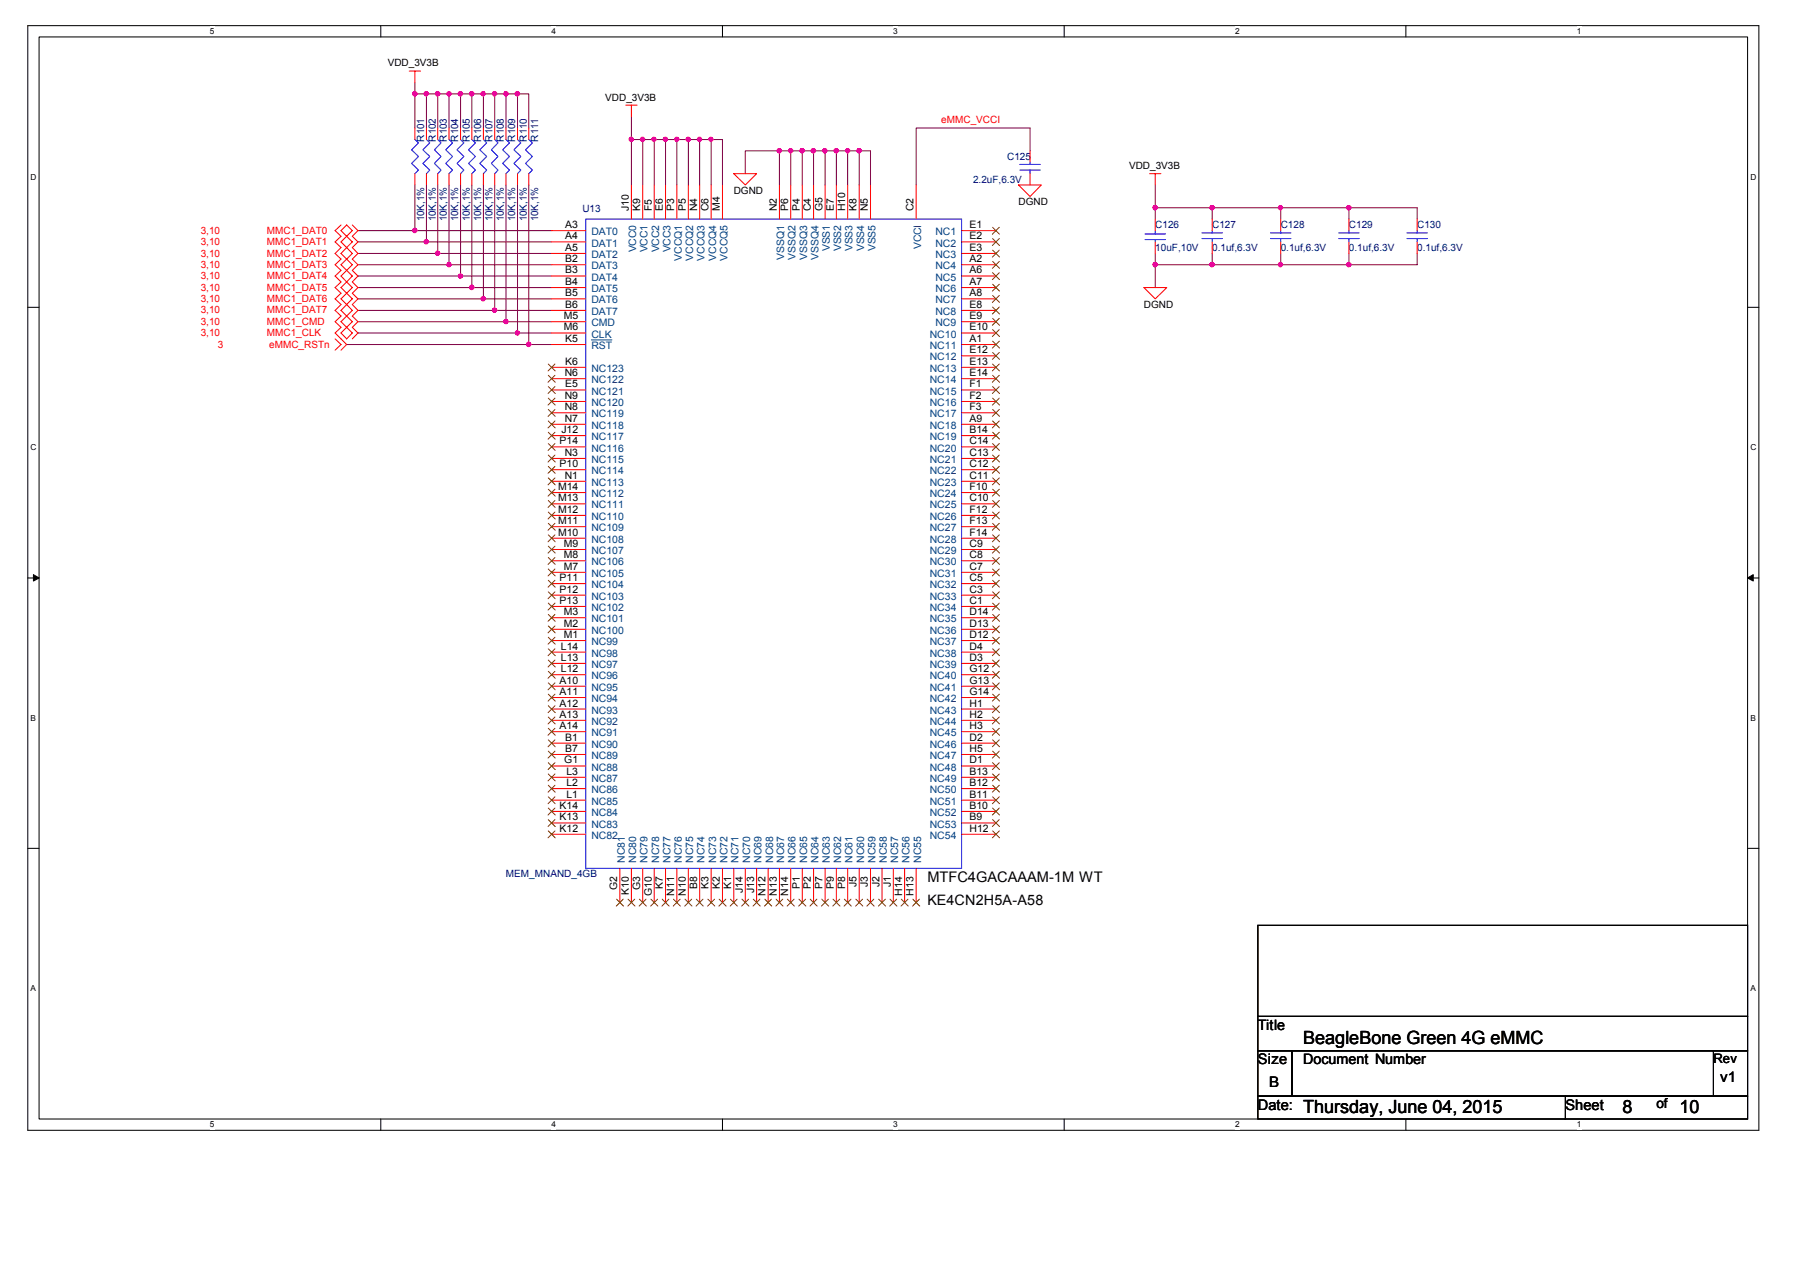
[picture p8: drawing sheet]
<svg xmlns="http://www.w3.org/2000/svg" width="297mm" height="210mm" viewBox="0 0 297 210" stroke-linecap="round" stroke-linejoin="round" font-family="sans-serif">
<path d="M4.6 4.2h285.7v182.3h-285.7zM6.4 6.1h282v178.6h-282z" fill="none" stroke="#000" stroke-width=".17"/>
<g fill="#fff">
<path d="M34.6 4.4h.8v1.5h-.8z"/>
<path d="M34.6 184.8h.8v1.6h-.8z"/>
</g>
<path d="M62.8 4.2v1.9M62.8 184.7v1.8" fill="none" stroke="#000" stroke-width=".17"/>
<g fill="#fff">
<path d="M91 4.4h.8v1.5h-.8z"/>
<path d="M91 184.8h.8v1.6h-.8z"/>
</g>
<path d="M119.2 4.2v1.9M119.2 184.7v1.8" fill="none" stroke="#000" stroke-width=".17"/>
<g fill="#fff">
<path d="M147.4 4.4h.8v1.5h-.8z"/>
<path d="M147.4 184.8h.8v1.6h-.8z"/>
</g>
<path d="M175.6 4.2v1.9M175.6 184.7v1.8" fill="none" stroke="#000" stroke-width=".17"/>
<g fill="#fff">
<path d="M203.8 4.4h.8v1.5h-.8z"/>
<path d="M203.8 184.8h.8v1.6h-.8z"/>
</g>
<path d="M232 4.2v1.9M232 184.7v1.8" fill="none" stroke="#000" stroke-width=".17"/>
<g fill="#fff">
<path d="M260.2 4.4h.8v1.5h-.8z"/>
<path d="M260.2 184.8h.8v1.6h-.8z"/>
<path d="M5.1 28.4h.9v1.5h-.9z"/>
<path d="M288.9 28.4h.9v1.5h-.9z"/>
<path d="M5.1 73h.9v1.5h-.9z"/>
<path d="M288.9 73h.9v1.5h-.9z"/>
</g>
<path d="M4.6 50.7h1.8M288.4 50.7h1.9" fill="none" stroke="#000" stroke-width=".17"/>
<g fill="#fff">
<path d="M5.1 117.7h.8v1.5h-.8z"/>
<path d="M288.9 117.7h.8v1.5h-.8z"/>
</g>
<path d="M4.6 95.4h1.8M288.4 95.4h1.9" fill="none" stroke="#000" stroke-width=".17"/>
<path d="M5.5 94.8l.9 .6-.9 .5zM288.4 95.4l.9-.6v1.1z" fill="#000" stroke="#000" stroke-width=".17"/>
<g fill="#fff">
<path d="M5.1 162.3h.8v1.5h-.8z"/>
<path d="M288.9 162.3h.8v1.5h-.8z"/>
</g>
<path d="M4.6 140h1.8M288.4 140h1.9M207.6 152.7h80.8v15h-80.8zM207.6 167.7h80.8v5.7h-80.8zM207.6 173.4h5.6v7.5h-5.6zM213.2 173.4h69.6v7.5h-69.6zM282.8 173.4h5.6v7.5h-5.6zM207.6 180.9h50.7v3.8h-50.7zM258.3 180.9h30.1v3.8h-30.1z" fill="none" stroke="#000" stroke-width=".17"/>
<g fill="none" stroke="#800040" stroke-width=".17">
<path d="M68.5 15.5h16.9M68.5 13.6v7.5M70.4 15.5v5.6M72.2 15.5v5.6M74.1 15.5v5.6M76 15.5v5.6M77.9 15.5v5.6M79.8 15.5v5.6M81.6 15.5v5.6M83.5 15.5v5.6M85.4 15.5h1.9v5.6M85.4 15.5v5.6"/>
<path d="M104.2 19.3v11.2M59.1 38.1h31.9M59.1 39.9h31.9M68.5 30.5v7.6M70.4 30.5v9.4M72.2 30.5v11.3M74.1 30.5v13.2M76 30.5v15.1M77.9 30.5v17M79.8 30.5v18.8M81.6 30.5v20.7M83.5 30.5v22.6"/>
<path d="M85.4 30.5v24.4M87.3 30.5v26.4M104.2 23h7.5M106.1 23v7.5M108 23v7.5M109.8 23v7.5M113.6 23h-1.9v7.5M113.6 23h3.8M113.6 23v7.5M115.5 23v7.5M117.4 23h1.8v7.5M117.4 23v7.5"/>
<path d="M128.6 24.9h-5.6v3.8M128.6 24.9v5.6M128.6 24.9h15.1v5.6M130.5 24.9v5.6M132.4 24.9v5.6M134.3 24.9v5.6M136.2 24.9v5.6M138 24.9v5.6M139.9 24.9v5.6M141.8 24.9v5.6M170 24.9v-3.8h-18.8v9.4M190.6 30.5v5.7"/>
<path d="M190.6 34.3h9.4M200 34.3h11.3v1.9M200 34.3v1.9M211.3 34.3h11.3v1.9M222.6 34.3h11.3v1.9M57.2 56.9h33.8M59.1 41.8h31.9M59.1 43.7h31.9M59.1 45.6h31.9M59.1 47.5h31.9M59.1 49.3h31.9M59.1 51.2h31.9"/>
<path d="M59.1 53.1h31.9M59.1 54.9h31.9M190.6 41.8v5.7M200 41.8v1.9M211.3 41.8v1.9M222.6 41.8v1.9M233.9 41.8v1.9h-43.3"/>
</g>
<g fill="#f0f" stroke="#f0f" stroke-width=".17">
<circle cx="68.4" cy="38" r=".37"/>
<circle cx="70.3" cy="39.9" r=".35"/>
<circle cx="72.2" cy="41.8" r=".36"/>
<circle cx="74.1" cy="43.7" r=".35"/>
<circle cx="76" cy="45.5" r=".36"/>
<circle cx="128.6" cy="24.9" r=".37"/>
<circle cx="141.8" cy="24.9" r=".37"/>
<circle cx="139.9" cy="24.9" r=".35"/>
<circle cx="138" cy="24.9" r=".37"/>
<circle cx="136.1" cy="24.9" r=".35"/>
<circle cx="134.2" cy="24.9" r=".37"/>
<circle cx="132.4" cy="24.9" r=".37"/>
<circle cx="130.5" cy="24.9" r=".35"/>
<circle cx="190.6" cy="43.7" r=".37"/>
<circle cx="222.6" cy="34.3" r=".37"/>
<circle cx="211.3" cy="34.3" r=".35"/>
<circle cx="200" cy="34.3" r=".37"/>
<circle cx="200" cy="43.7" r=".37"/>
<circle cx="222.6" cy="43.7" r=".37"/>
<circle cx="211.3" cy="43.7" r=".35"/>
<circle cx="190.6" cy="34.3" r=".37"/>
<circle cx="72.2" cy="15.5" r=".37"/>
<circle cx="70.3" cy="15.5" r=".35"/>
<circle cx="68.4" cy="15.5" r=".37"/>
<circle cx="74.1" cy="15.5" r=".35"/>
<circle cx="85.4" cy="15.5" r=".37"/>
<circle cx="83.5" cy="15.5" r=".35"/>
<circle cx="81.6" cy="15.5" r=".37"/>
<circle cx="79.7" cy="15.5" r=".35"/>
<circle cx="77.8" cy="47.4" r=".37"/>
<circle cx="79.7" cy="49.3" r=".35"/>
<circle cx="85.4" cy="54.9" r=".36"/>
<circle cx="81.6" cy="51.2" r=".36"/>
<circle cx="87.2" cy="56.8" r=".37"/>
<circle cx="83.5" cy="53.1" r=".35"/>
<circle cx="77.8" cy="15.5" r=".37"/>
<circle cx="76" cy="15.5" r=".37"/>
<circle cx="115.4" cy="23" r=".36"/>
<circle cx="104.2" cy="23" r=".36"/>
<circle cx="117.3" cy="23" r=".34"/>
<circle cx="113.6" cy="23" r=".36"/>
<circle cx="111.7" cy="23" r=".34"/>
<circle cx="109.8" cy="23" r=".36"/>
<circle cx="107.9" cy="23" r=".34"/>
<circle cx="106" cy="23" r=".36"/>
</g>
<g fill="none" stroke="#f00" stroke-width=".17">
<path d="M67.5 11.7h1.9M68.5 11.7v1.9M103.3 17.4h1.8M104.2 17.4v1.9M56.3 37.1l-1 1 1 .9-1 .9 1 1-1 .9 1 1-1 .9 1 .9-1 1 1 .9-1 1 1 .9-1 .9 1 .9-1 1 1 1-1 .9 1 .9-1 .9 1.9 2-.9 .9M56.3 38.1l.9-1 .9 1-.9 .9zM57.2 39l-.9 .9 .9 1M57.2 39l.9 .9-.9 1M58.1 37.1l1 1-1 .9 1 .9-1 1 1 .9-1 1 1 .9-1 .9 1 1-1 .9 1 1-1 .9 1 .9-1 .9 1 1-1 1 1 .9-1 .9 1 .9-1 1M68.5 21.1v1.9M68.5 28.7v1.8M70.4 21.1v1.9"/>
<path d="M70.4 28.7v1.8M72.2 21.1v1.9M72.2 28.7v1.8M74.1 21.1v1.9M74.1 28.7v1.8M76 21.1v1.9M76 28.7v1.8M77.9 21.1v1.9M77.9 28.7v1.8M79.8 21.1v1.9M79.8 28.7v1.8M81.6 21.1v1.9"/>
<path d="M81.6 28.7v1.8M83.5 21.1v1.9M83.5 28.7v1.8M85.4 21.1v1.9M85.4 28.7v1.8M87.3 21.1v1.9M87.3 28.7v1.8M91 38.1h5.7M91 39.9h5.7M104.2 30.5v5.7M106.1 30.5v5.7M108 30.5v5.7"/>
<path d="M109.8 30.5v5.7M111.7 30.5v5.7M113.6 30.5v5.7M115.5 30.5v5.7M117.4 30.5v5.7M119.2 30.5v5.7M121.1 28.7h3.8l-1.9 1.8zM128.6 30.5v5.7M130.5 30.5v5.7M132.4 30.5v5.7M134.3 30.5v5.7M136.2 30.5v5.7"/>
<path d="M138 30.5v5.7M139.9 30.5v5.7M141.8 30.5v5.7M143.7 30.5v5.7M151.2 30.5v5.7M158.7 38.1h5.7M158.7 39.9h5.7M168.1 30.5h3.7l-1.8 1.9zM170 24.9v1.9M170 28.7v1.8M189.7 28.7h1.9M190.6 28.7v1.8"/>
<path d="M190.6 36.2v1.9M190.6 39.9v1.9M200 36.2v1.9M200 39.9v1.9M211.3 36.2v1.9M211.3 39.9v1.9M222.6 36.2v1.9M222.6 39.9v1.9M233.9 36.2v1.9M233.9 39.9v1.9M55.3 55.9l1 1-1 .9M56.3 54.9l.9-.9 .9 .9-.9 1z"/>
<path d="M57.2 40.9l-.9 .9 .9 1M57.2 40.9l.9 .9-.9 1M57.2 42.8l-.9 .9 .9 .9M57.2 42.8l.9 .9-.9 .9M57.2 44.6l-.9 1 .9 .9M57.2 44.6l.9 1-.9 .9M57.2 46.5l-.9 1 .9 .9M57.2 46.5l.9 1-.9 .9M57.2 48.4l-.9 .9 .9 .9M57.2 48.4l.9 .9-.9 .9M57.2 50.2l-.9 1 .9 1M57.2 50.2l.9 1-.9 1"/>
<path d="M57.2 52.2l-.9 .9 .9 .9M57.2 52.2l.9 .9-.9 .9M91 56.9h5.7M91 43.7h5.7M91 41.8h5.7M91 45.6h5.7M91 47.5h5.7M91 49.3h5.7M91 51.2h5.7M91 53.1h5.7M91 54.9h5.7M158.7 56.9h5.7"/>
<path d="M158.7 43.7h5.7M158.7 41.8h5.7M158.7 45.6h5.7M158.7 47.5h5.7M158.7 49.3h5.7M158.7 51.2h5.7M158.7 53.1h5.7M158.7 54.9h5.7M158.7 58.7h5.7M188.8 47.5h3.7l-1.9 1.8zM91 70h5.7M91 71.9h5.7"/>
<path d="M91 79.4h5.7M91 77.5h5.7M91 75.6h5.7M91 73.7h5.7M91 60.6h5.7M91 62.5h5.7M91 64.3h5.7M91 66.3h5.7M91 68.1h5.7M158.7 70h5.7M158.7 71.9h5.7M158.7 79.4h5.7"/>
<path d="M158.7 77.5h5.7M158.7 75.6h5.7M158.7 73.7h5.7M158.7 60.6h5.7M158.7 62.5h5.7M158.7 64.3h5.7M158.7 66.3h5.7M158.7 68.1h5.7M91 98.2h5.7M91 96.3h5.7M91 94.4h5.7M91 92.5h5.7"/>
<path d="M91 90.7h5.7M91 83.1h5.7M91 81.3h5.7M91 85h5.7M91 86.9h5.7M91 88.8h5.7M158.7 98.2h5.7M158.7 96.3h5.7M158.7 94.4h5.7M158.7 92.5h5.7M158.7 90.7h5.7M158.7 83.1h5.7"/>
<path d="M158.7 81.3h5.7M158.7 85h5.7M158.7 86.9h5.7M158.7 88.8h5.7M91 113.2h5.7M91 115.1h5.7M91 117h5.7M91 118.9h5.7M91 100.1h5.7M91 109.5h5.7M91 107.6h5.7M91 105.7h5.7"/>
<path d="M91 103.8h5.7M91 101.9h5.7M91 111.3h5.7M158.7 113.2h5.7M158.7 115.1h5.7M158.7 117h5.7M158.7 118.9h5.7M158.7 100.1h5.7M158.7 109.5h5.7M158.7 107.6h5.7M158.7 105.7h5.7M158.7 103.8h5.7"/>
<path d="M158.7 101.9h5.7M158.7 111.3h5.7M91 120.7h5.7M91 122.6h5.7M91 124.5h5.7M91 135.8h5.7M91 133.9h5.7M91 132h5.7M91 130.1h5.7M91 128.3h5.7M91 126.4h5.7M91 137.7h5.7"/>
<path d="M158.7 120.7h5.7M158.7 122.6h5.7M158.7 124.5h5.7M158.7 135.8h5.7M158.7 133.9h5.7M158.7 132h5.7M158.7 130.1h5.7M158.7 128.3h5.7M158.7 126.4h5.7M158.7 137.7h5.7M102.3 143.3v5.6M104.2 143.3v5.6"/>
<path d="M106.1 143.3v5.6M108 143.3v5.6M109.8 143.3v5.6M111.7 143.3v5.6M113.6 143.3v5.6M115.5 143.3v5.6M117.4 143.3v5.6M119.2 143.3v5.6M121.1 143.3v5.6M123 143.3v5.6M124.9 143.3v5.6M126.8 143.3v5.6"/>
<path d="M128.6 143.3v5.6M130.5 143.3v5.6M132.4 143.3v5.6M134.3 143.3v5.6M136.2 143.3v5.6M138 143.3v5.6M139.9 143.3v5.6M141.8 143.3v5.6M143.7 143.3v5.6M145.6 143.3v5.6M147.4 143.3v5.6M149.3 143.3v5.6"/>
<path d="M151.2 143.3v5.6"/>
</g>
<g fill="none" stroke="#00f" stroke-width=".17">
<path d="M68.5 23l.6 .6-1.2 1.1 1.2 1.1-1.2 1.2 1.2 1.1-.6 .6M70.4 23l.5 .6-1.1 1.1 1.1 1.1-1.1 1.2 1.1 1.1-.5 .6M72.2 23l.6 .6-1.1 1.1 1.1 1.1-1.1 1.2 1.1 1.1-.6 .6M74.1 23l.6 .6-1.2 1.1 1.2 1.1-1.2 1.2 1.2 1.1-.6 .6M76 23l.6 .6-1.2 1.1 1.2 1.1-1.2 1.2 1.2 1.1-.6 .6M77.9 23l.6 .6-1.2 1.1 1.2 1.1-1.2 1.2 1.2 1.1-.6 .6M79.8 23l.5 .6-1.1 1.1 1.1 1.1-1.1 1.2 1.1 1.1-.5 .6M81.6 23l.6 .6-1.1 1.1 1.1 1.1-1.1 1.2 1.1 1.1-.6 .6M83.5 23l.6 .6-1.2 1.1 1.2 1.1-1.2 1.2 1.2 1.1-.6 .6M85.4 23l.6 .6-1.2 1.1 1.2 1.1-1.2 1.2 1.2 1.1-.6 .6M87.3 23l.6 .6-1.2 1.1 1.2 1.1-1.2 1.2 1.2 1.1-.6 .6M96.7 36.2h62v107.1h-62z"/>
<path d="M168.3 28.1h3.4M168.3 27.1h3.4M170 26.8v.3M170 28.1v.6M188.9 38.6h3.4M188.9 39.5h3.4M190.6 38.1v.5M190.6 39.5v.4M198.3 39.4h3.4M198.3 38.4h3.4M200 38.1v.3M200 39.4v.5"/>
<path d="M209.6 39.4h3.4M209.6 38.4h3.4M211.3 38.1v.3M211.3 39.4v.5M220.9 39.4h3.4M220.9 38.4h3.4M222.6 38.1v.3M222.6 39.4v.5M232.2 39.4h3.4M232.2 38.4h3.4M233.9 38.1v.3M233.9 39.4v.5"/>
</g>
<g fill="none" stroke="#804000" stroke-width=".17">
<path d="M163.8 37.5l1.1 1.1M163.8 39.4l1.1 1.1M164.9 37.5l-1.1 1.1M164.9 39.4l-1.1 1.1M163.8 56.3l1.1 1.1M163.8 43.1l1.1 1.2M163.8 45l1.1 1.1M163.8 46.9l1.1 1.1M163.8 48.8l1.1 1.1M163.8 41.3l1.1 1.1M163.8 50.7l1.1 1.1M163.8 52.5l1.1 1.2"/>
<path d="M163.8 54.4l1.1 1.1M163.8 58.2l1.1 1.1M164.9 56.3l-1.1 1.1M164.9 43.1l-1.1 1.2M164.9 45l-1.1 1.1M164.9 46.9l-1.1 1.1M164.9 48.8l-1.1 1.1M164.9 41.3l-1.1 1.1M164.9 50.7l-1.1 1.1M164.9 52.5l-1.1 1.2M164.9 54.4l-1.1 1.1M164.9 58.2l-1.1 1.1"/>
<path d="M90.5 78.9l1.1 1.1M90.5 75.1l1.1 1.1M90.5 71.3l1.1 1.2M90.5 69.5l1.1 1.1M90.5 67.6l1.1 1.1M90.5 65.7l1.1 1.1M90.5 77l1.1 1.1M90.5 73.2l1.1 1.1M90.5 63.8l1.1 1.1M90.5 61.9l1.1 1.2M90.5 60.1l1.1 1.1M91.6 78.9l-1.2 1.1"/>
<path d="M91.6 75.1l-1.2 1.1M91.6 71.3l-1.2 1.2M91.6 69.5l-1.2 1.1M91.6 67.6l-1.2 1.1M91.6 65.7l-1.2 1.1M91.6 77l-1.2 1.1M91.6 73.2l-1.2 1.1M91.6 63.8l-1.2 1.1M91.6 61.9l-1.2 1.2M91.6 60.1l-1.2 1.1M163.8 69.5l1.1 1.1M163.8 71.3l1.1 1.2"/>
<path d="M163.8 78.9l1.1 1.1M163.8 77l1.1 1.1M163.8 75.1l1.1 1.1M163.8 73.2l1.1 1.1M163.8 60.1l1.1 1.1M163.8 61.9l1.1 1.2M163.8 63.8l1.1 1.1M163.8 65.7l1.1 1.1M163.8 67.6l1.1 1.1M164.9 69.5l-1.1 1.1M164.9 71.3l-1.1 1.2M164.9 78.9l-1.1 1.1"/>
<path d="M164.9 77l-1.1 1.1M164.9 75.1l-1.1 1.1M164.9 73.2l-1.1 1.1M164.9 60.1l-1.1 1.1M164.9 61.9l-1.1 1.2M164.9 63.8l-1.1 1.1M164.9 65.7l-1.1 1.1M164.9 67.6l-1.1 1.1M90.5 93.9l1.1 1.1M90.5 92l1.1 1.1M90.5 90.1l1.1 1.2M90.5 88.3l1.1 1.1"/>
<path d="M90.5 86.4l1.1 1.1M90.5 84.5l1.1 1.1M90.5 82.6l1.1 1.1M90.5 80.7l1.1 1.2M90.5 95.8l1.1 1.1M90.5 97.7l1.1 1.1M90.5 99.5l1.1 1.2M91.6 93.9l-1.2 1.1M91.6 92l-1.2 1.1M91.6 90.1l-1.2 1.2M91.6 88.3l-1.2 1.1M91.6 86.4l-1.2 1.1"/>
<path d="M91.6 84.5l-1.2 1.1M91.6 82.6l-1.2 1.1M91.6 80.7l-1.2 1.2M91.6 95.8l-1.2 1.1M91.6 97.7l-1.2 1.1M91.6 99.5l-1.2 1.2M163.8 99.5l1.1 1.2M163.8 97.7l1.1 1.1M163.8 95.8l1.1 1.1M163.8 93.9l1.1 1.1M163.8 92l1.1 1.1M163.8 90.1l1.1 1.2"/>
<path d="M163.8 82.6l1.1 1.1M163.8 80.7l1.1 1.2M163.8 84.5l1.1 1.1M163.8 86.4l1.1 1.1M163.8 88.3l1.1 1.1M164.9 99.5l-1.1 1.2M164.9 97.7l-1.1 1.1M164.9 95.8l-1.1 1.1M164.9 93.9l-1.1 1.1M164.9 92l-1.1 1.1M164.9 90.1l-1.1 1.2M164.9 82.6l-1.1 1.1"/>
<path d="M164.9 80.7l-1.1 1.2M164.9 84.5l-1.1 1.1M164.9 86.4l-1.1 1.1M164.9 88.3l-1.1 1.1M90.5 112.7l1.1 1.1M90.5 114.6l1.1 1.1M90.5 116.5l1.1 1.1M90.5 118.3l1.1 1.2M90.5 110.8l1.1 1.1M90.5 108.9l1.1 1.2M90.5 107.1l1.1 1.1M90.5 105.2l1.1 1.1"/>
<path d="M90.5 103.3l1.1 1.1M90.5 101.4l1.1 1.1M91.6 112.7l-1.2 1.1M91.6 114.6l-1.2 1.1M91.6 116.5l-1.2 1.1M91.6 118.3l-1.2 1.2M91.6 110.8l-1.2 1.1M91.6 108.9l-1.2 1.2M91.6 107.1l-1.2 1.1M91.6 105.2l-1.2 1.1M91.6 103.3l-1.2 1.1M91.6 101.4l-1.2 1.1"/>
<path d="M163.8 108.9l1.1 1.2M163.8 107.1l1.1 1.1M163.8 105.2l1.1 1.1M163.8 103.3l1.1 1.1M163.8 101.4l1.1 1.1M163.8 110.8l1.1 1.1M163.8 112.7l1.1 1.1M163.8 114.6l1.1 1.1M163.8 116.5l1.1 1.1M163.8 118.3l1.1 1.2M164.9 108.9l-1.1 1.2M164.9 107.1l-1.1 1.1"/>
<path d="M164.9 105.2l-1.1 1.1M164.9 103.3l-1.1 1.1M164.9 101.4l-1.1 1.1M164.9 110.8l-1.1 1.1M164.9 112.7l-1.1 1.1M164.9 114.6l-1.1 1.1M164.9 116.5l-1.1 1.1M164.9 118.3l-1.1 1.2M90.5 120.2l1.1 1.1M90.5 122.1l1.1 1.1M90.5 124l1.1 1.1M90.5 125.9l1.1 1.1"/>
<path d="M90.5 137.1l1.1 1.2M90.5 135.3l1.1 1.1M90.5 133.3l1.1 1.2M90.5 131.5l1.1 1.1M90.5 129.6l1.1 1.1M90.5 127.7l1.1 1.2M91.6 120.2l-1.2 1.1M91.6 122.1l-1.2 1.1M91.6 124l-1.2 1.1M91.6 125.9l-1.2 1.1M91.6 137.1l-1.2 1.2M91.6 135.3l-1.2 1.1"/>
<path d="M91.6 133.3l-1.2 1.2M91.6 131.5l-1.2 1.1M91.6 129.6l-1.2 1.1M91.6 127.7l-1.2 1.2M163.8 135.3l1.1 1.1M163.8 133.3l1.1 1.2M163.8 131.5l1.1 1.1M163.8 129.6l1.1 1.1M163.8 127.7l1.1 1.2M163.8 125.9l1.1 1.1M163.8 122.1l1.1 1.1M163.8 120.2l1.1 1.1"/>
<path d="M163.8 137.1l1.1 1.2M163.8 124l1.1 1.1M164.9 135.3l-1.1 1.1M164.9 133.3l-1.1 1.2M164.9 131.5l-1.1 1.1M164.9 129.6l-1.1 1.1M164.9 127.7l-1.1 1.2M164.9 125.9l-1.1 1.1M164.9 122.1l-1.1 1.1M164.9 120.2l-1.1 1.1M164.9 137.1l-1.1 1.2M164.9 124l-1.1 1.1"/>
<path d="M101.7 148.4l1.2 1.1M102.8 148.4l-1.1 1.1M103.6 148.4l1.2 1.1M104.7 148.4l-1.1 1.1M105.5 148.4l1.2 1.1M106.6 148.4l-1.1 1.1M107.4 148.4l1.2 1.1M108.5 148.4l-1.1 1.1M109.3 148.4l1.1 1.1M110.4 148.4l-1.2 1.1M111.1 148.4l1.2 1.1M112.2 148.4l-1.1 1.1"/>
<path d="M113 148.4l1.2 1.1M114.1 148.4l-1.1 1.1M114.9 148.4l1.1 1.1M116 148.4l-1.1 1.1M116.8 148.4l1.2 1.1M117.9 148.4l-1.1 1.1M118.7 148.4l1.1 1.1M119.8 148.4l-1.2 1.1M120.5 148.4l1.2 1.1M121.6 148.4l-1.1 1.1M122.4 148.4l1.2 1.1M123.5 148.4l-1.1 1.1"/>
<path d="M124.3 148.4l1.1 1.1M125.4 148.4l-1.1 1.1M126.2 148.4l1.2 1.1M127.3 148.4l-1.1 1.1M128.1 148.4l1.1 1.1M129.2 148.4l-1.2 1.1M129.9 148.4l1.2 1.1M131 148.4l-1.1 1.1M131.8 148.4l1.2 1.1M132.9 148.4l-1.1 1.1M133.7 148.4l1.1 1.1M134.8 148.4l-1.1 1.1"/>
<path d="M135.6 148.4l1.2 1.1M136.7 148.4l-1.1 1.1M137.5 148.4l1.1 1.1M138.6 148.4l-1.2 1.1M139.3 148.4l1.2 1.1M140.4 148.4l-1.1 1.1M141.2 148.4l1.2 1.1M142.3 148.4l-1.1 1.1M143.1 148.4l1.1 1.1M144.2 148.4l-1.1 1.1M145 148.4l1.1 1.1M146.1 148.4l-1.1 1.1"/>
<path d="M146.9 148.4l1.1 1.1M148 148.4l-1.2 1.1M148.7 148.4l1.2 1.1M149.8 148.4l-1.1 1.1M150.6 148.4l1.2 1.1M151.7 148.4l-1.1 1.1"/>
</g>
<path d="M97.6 56.1h3.4" fill="none" stroke="#004080" stroke-width=".17"/>
<g font-size="3">
<text x="215.1" y="172.3">BeagleBone Green 4G eMMC</text>
<text x="215.1" y="183.6">Thursday, June 04, 2015</text>
<text x="267.7" y="183.6">8</text>
<text x="277.1" y="183.6">10</text>
</g>
<g font-size="2.4">
<text x="153" y="145.5">MTFC4GACAAAM-1M WT</text>
<text x="153" y="149.3">KE4CN2H5A-A58</text>
<text x="207.6" y="169.9">Title</text>
<text x="207.6" y="175.6">Size</text>
<text x="209.4" y="179.3">B</text>
<text x="215.1" y="175.6">Document Number</text>
<text x="283.9" y="178.6">v1</text>
<text x="207.6" y="183.1">Date:</text>
<text x="258.3" y="183.1">Sheet</text>
</g>
<g font-size="2.2">
<text x="282.8" y="175.4">Rev</text>
<text x="273.4" y="182.9">of</text>
</g>
<g font-size="1.7">
<text x="64" y="11">VDD_3V3B</text>
<text x="99.9" y="16.6">VDD_3V3B</text>
<text x="186.3" y="27.9">VDD_3V3B</text>
<text x="103.8" y="34.8" transform="rotate(-90 103.8 34.8)">J10</text>
<text x="105.6" y="34.8" transform="rotate(-90 105.6 34.8)">K9</text>
<text x="107.5" y="34.8" transform="rotate(-90 107.5 34.8)">F5</text>
<text x="109.4" y="34.8" transform="rotate(-90 109.4 34.8)">E6</text>
<text x="111.3" y="34.8" transform="rotate(-90 111.3 34.8)">P3</text>
<text x="113.2" y="34.8" transform="rotate(-90 113.2 34.8)">P5</text>
<text x="115" y="34.8" transform="rotate(-90 115 34.8)">N4</text>
<text x="116.9" y="34.8" transform="rotate(-90 116.9 34.8)">C6</text>
<text x="118.8" y="34.8" transform="rotate(-90 118.8 34.8)">M4</text>
<text x="121.1" y="32">DGND</text>
<text x="128.2" y="34.8" transform="rotate(-90 128.2 34.8)">N2</text>
<text x="130.1" y="34.8" transform="rotate(-90 130.1 34.8)">P6</text>
<text x="132" y="34.8" transform="rotate(-90 132 34.8)">P4</text>
<text x="133.8" y="34.8" transform="rotate(-90 133.8 34.8)">C4</text>
<text x="135.7" y="34.8" transform="rotate(-90 135.7 34.8)">G5</text>
<text x="137.6" y="34.8" transform="rotate(-90 137.6 34.8)">E7</text>
<text x="139.5" y="34.8" transform="rotate(-90 139.5 34.8)">H10</text>
<text x="141.4" y="34.8" transform="rotate(-90 141.4 34.8)">K8</text>
<text x="143.2" y="34.8" transform="rotate(-90 143.2 34.8)">N5</text>
<text x="150.8" y="34.8" transform="rotate(-90 150.8 34.8)">C2</text>
<text x="168.1" y="33.9">DGND</text>
<text x="93.3" y="37.6">A3</text>
<text x="93.3" y="39.5">A4</text>
<text x="93.3" y="41.4">A5</text>
<text x="160" y="37.6">E1</text>
<text x="160" y="39.5">E2</text>
<text x="160" y="41.4">E3</text>
<text x="93.3" y="43.3">B2</text>
<text x="93.3" y="45.1">B3</text>
<text x="93.3" y="47">B4</text>
<text x="160" y="43.3">A2</text>
<text x="160" y="45.1">A6</text>
<text x="160" y="47">A7</text>
<text x="93" y="52.7">M5</text>
<text x="93.3" y="48.9">B5</text>
<text x="93.3" y="50.8">B6</text>
<text x="160" y="48.9">A8</text>
<text x="160" y="50.8">E8</text>
<text x="160" y="52.7">E9</text>
<text x="188.8" y="50.8">DGND</text>
<text x="93" y="54.5">M6</text>
<text x="93.3" y="56.4">K5</text>
<text x="160" y="56.4">A1</text>
<text x="160" y="54.5">E10</text>
<text x="160" y="58.3">E12</text>
<text x="93.2" y="65.8">N9</text>
<text x="93.2" y="62.1">N6</text>
<text x="93.3" y="63.9">E5</text>
<text x="93.3" y="60.2">K6</text>
<text x="160" y="60.2">E13</text>
<text x="160" y="62.1">E14</text>
<text x="160" y="63.9">F1</text>
<text x="160" y="65.8">F2</text>
<text x="92.6" y="71.5">J12</text>
<text x="93.2" y="69.6">N7</text>
<text x="93.2" y="67.7">N8</text>
<text x="160" y="69.6">A9</text>
<text x="160" y="71.5">B14</text>
<text x="160" y="67.7">F3</text>
<text x="92.3" y="77.1">P10</text>
<text x="92.3" y="73.3">P14</text>
<text x="93.2" y="75.2">N3</text>
<text x="160" y="77.1">C12</text>
<text x="160" y="75.2">C13</text>
<text x="160" y="73.3">C14</text>
<text x="92.1" y="82.7">M13</text>
<text x="92.1" y="80.9">M14</text>
<text x="93.2" y="79">N1</text>
<text x="160" y="82.7">C10</text>
<text x="160" y="79">C11</text>
<text x="160" y="80.9">F10</text>
<text x="92.1" y="88.4">M10</text>
<text x="92.1" y="86.5">M11</text>
<text x="92.1" y="84.6">M12</text>
<text x="160" y="84.6">F12</text>
<text x="160" y="86.5">F13</text>
<text x="160" y="88.4">F14</text>
<text x="92.3" y="95.9">P11</text>
<text x="93" y="94">M7</text>
<text x="93" y="92.1">M8</text>
<text x="93" y="90.3">M9</text>
<text x="160" y="95.9">C5</text>
<text x="160" y="94">C7</text>
<text x="160" y="92.1">C8</text>
<text x="160" y="90.3">C9</text>
<text x="92.3" y="97.8">P12</text>
<text x="92.3" y="99.7">P13</text>
<text x="93" y="101.5">M3</text>
<text x="160" y="99.7">C1</text>
<text x="160" y="97.8">C3</text>
<text x="160" y="101.5">D14</text>
<text x="92.6" y="107.2">L14</text>
<text x="93" y="105.3">M1</text>
<text x="93" y="103.4">M2</text>
<text x="160" y="107.2">D4</text>
<text x="160" y="105.3">D12</text>
<text x="160" y="103.4">D13</text>
<text x="92.3" y="112.8">A10</text>
<text x="92.6" y="110.9">L12</text>
<text x="92.6" y="109.1">L13</text>
<text x="160" y="109.1">D3</text>
<text x="160" y="110.9">G12</text>
<text x="160" y="112.8">G13</text>
<text x="92.3" y="114.7">A11</text>
<text x="92.3" y="116.6">A12</text>
<text x="92.3" y="118.4">A13</text>
<text x="160" y="114.7">G14</text>
<text x="160" y="116.6">H1</text>
<text x="160" y="118.4">H2</text>
<text x="92.3" y="120.3">A14</text>
<text x="93.1" y="126">G1</text>
<text x="93.3" y="122.2">B1</text>
<text x="93.3" y="124.1">B7</text>
<text x="160" y="126">D1</text>
<text x="160" y="122.2">D2</text>
<text x="160" y="120.3">H3</text>
<text x="160" y="124.1">H5</text>
<text x="93.5" y="131.6">L1</text>
<text x="93.5" y="129.7">L2</text>
<text x="93.5" y="127.8">L3</text>
<text x="160" y="131.6">B11</text>
<text x="160" y="129.7">B12</text>
<text x="160" y="127.8">B13</text>
<text x="92.3" y="137.2">K12</text>
<text x="92.3" y="135.4">K13</text>
<text x="92.3" y="133.5">K14</text>
<text x="160" y="135.4">B9</text>
<text x="160" y="133.5">B10</text>
<text x="160" y="137.2">H12</text>
<text x="101.9" y="146.9" transform="rotate(-90 101.9 146.9)">G2</text>
<text x="103.8" y="147.7" transform="rotate(-90 103.8 147.7)">K10</text>
<text x="105.6" y="146.9" transform="rotate(-90 105.6 146.9)">G3</text>
<text x="107.5" y="147.9" transform="rotate(-90 107.5 147.9)">G10</text>
<text x="109.4" y="146.7" transform="rotate(-90 109.4 146.7)">K7</text>
<text x="111.3" y="147.8" transform="rotate(-90 111.3 147.8)">N11</text>
<text x="113.2" y="147.8" transform="rotate(-90 113.2 147.8)">N10</text>
<text x="115" y="146.7" transform="rotate(-90 115 146.7)">B8</text>
<text x="116.9" y="146.7" transform="rotate(-90 116.9 146.7)">K3</text>
<text x="118.8" y="146.7" transform="rotate(-90 118.8 146.7)">K2</text>
<text x="120.7" y="146.7" transform="rotate(-90 120.7 146.7)">K1</text>
<text x="122.6" y="147.4" transform="rotate(-90 122.6 147.4)">J14</text>
<text x="124.4" y="147.4" transform="rotate(-90 124.4 147.4)">J13</text>
<text x="126.3" y="147.8" transform="rotate(-90 126.3 147.8)">N12</text>
<text x="128.2" y="147.8" transform="rotate(-90 128.2 147.8)">N13</text>
<text x="130.1" y="147.8" transform="rotate(-90 130.1 147.8)">N14</text>
<text x="132" y="146.7" transform="rotate(-90 132 146.7)">P1</text>
<text x="133.8" y="146.7" transform="rotate(-90 133.8 146.7)">P2</text>
<text x="135.7" y="146.7" transform="rotate(-90 135.7 146.7)">P7</text>
<text x="137.6" y="146.7" transform="rotate(-90 137.6 146.7)">P9</text>
<text x="139.5" y="146.7" transform="rotate(-90 139.5 146.7)">P8</text>
<text x="141.4" y="146.4" transform="rotate(-90 141.4 146.4)">J5</text>
<text x="143.2" y="146.4" transform="rotate(-90 143.2 146.4)">J3</text>
<text x="145.1" y="146.4" transform="rotate(-90 145.1 146.4)">J2</text>
<text x="147" y="146.4" transform="rotate(-90 147 146.4)">J1</text>
<text x="148.9" y="147.8" transform="rotate(-90 148.9 147.8)">H14</text>
<text x="150.8" y="147.8" transform="rotate(-90 150.8 147.8)">H13</text>
</g>
<g font-size="1.7" fill="#000080">
<text x="70" y="23.4" transform="rotate(-90 70 23.4)">R101</text>
<text x="71.9" y="23.4" transform="rotate(-90 71.9 23.4)">R102</text>
<text x="73.8" y="23.4" transform="rotate(-90 73.8 23.4)">R103</text>
<text x="75.6" y="23.4" transform="rotate(-90 75.6 23.4)">R104</text>
<text x="77.5" y="23.4" transform="rotate(-90 77.5 23.4)">R105</text>
<text x="79.4" y="23.4" transform="rotate(-90 79.4 23.4)">R106</text>
<text x="81.3" y="23.4" transform="rotate(-90 81.3 23.4)">R107</text>
<text x="83.2" y="23.4" transform="rotate(-90 83.2 23.4)">R108</text>
<text x="85" y="23.4" transform="rotate(-90 85 23.4)">R109</text>
<text x="86.9" y="23.4" transform="rotate(-90 86.9 23.4)">R110</text>
<text x="88.8" y="23.4" transform="rotate(-90 88.8 23.4)">R111</text>
<text x="166.2" y="26.4">C125</text>
<text x="96.1" y="35">U13</text>
<text x="160.6" y="30.1">2.2uF,6.3V</text>
<text x="70" y="36.5" transform="rotate(-90 70 36.5)">10K,1%</text>
<text x="71.9" y="36.5" transform="rotate(-90 71.9 36.5)">10K,1%</text>
<text x="73.8" y="36.5" transform="rotate(-90 73.8 36.5)">10K,1%</text>
<text x="75.6" y="36.5" transform="rotate(-90 75.6 36.5)">10K,1%</text>
<text x="77.5" y="36.5" transform="rotate(-90 77.5 36.5)">10K,1%</text>
<text x="79.4" y="36.5" transform="rotate(-90 79.4 36.5)">10K,1%</text>
<text x="81.3" y="36.5" transform="rotate(-90 81.3 36.5)">10K,1%</text>
<text x="83.2" y="36.5" transform="rotate(-90 83.2 36.5)">10K,1%</text>
<text x="85" y="36.5" transform="rotate(-90 85 36.5)">10K,1%</text>
<text x="86.9" y="36.5" transform="rotate(-90 86.9 36.5)">10K,1%</text>
<text x="88.8" y="36.5" transform="rotate(-90 88.8 36.5)">10K,1%</text>
<text x="190.6" y="37.6">C126</text>
<text x="190.6" y="41.4">10uF,10V</text>
<text x="200" y="37.6">C127</text>
<text x="200" y="41.4">0.1uf,6.3V</text>
<text x="211.3" y="37.6">C128</text>
<text x="211.3" y="41.4">0.1uf,6.3V</text>
<text x="222.6" y="37.6">C129</text>
<text x="222.6" y="41.4">0.1uf,6.3V</text>
<text x="233.9" y="37.6">C130</text>
<text x="233.9" y="41.4">0.1uf,6.3V</text>
<text x="83.5" y="144.8">MEM_MNAND_4GB</text>
</g>
<g font-size="1.7" fill="#f00">
<text x="155.3" y="20.3">eMMC_VCCI</text>
<text x="33.1" y="38.6">3,10</text>
<text x="33.1" y="40.5">3,10</text>
<text x="44" y="38.6">MMC1_DAT0</text>
<text x="44" y="40.5">MMC1_DAT1</text>
<text x="33.1" y="42.3">3,10</text>
<text x="33.1" y="44.2">3,10</text>
<text x="33.1" y="46.1">3,10</text>
<text x="44" y="42.3">MMC1_DAT2</text>
<text x="44" y="44.2">MMC1_DAT3</text>
<text x="44" y="46.1">MMC1_DAT4</text>
<text x="33.1" y="48">3,10</text>
<text x="33.1" y="49.9">3,10</text>
<text x="33.1" y="51.7">3,10</text>
<text x="33.1" y="53.6">3,10</text>
<text x="44" y="48">MMC1_DAT5</text>
<text x="44" y="49.9">MMC1_DAT6</text>
<text x="44" y="51.7">MMC1_DAT7</text>
<text x="44" y="53.6">MMC1_CMD</text>
<text x="33.1" y="55.5">3,10</text>
<text x="36" y="57.4">3</text>
<text x="44" y="55.5">MMC1_CLK</text>
<text x="44.4" y="57.4">eMMC_RSTn</text>
</g>
<g font-size="1.7" fill="#004080">
<text x="97.6" y="38.8">DAT0</text>
<text x="97.6" y="40.7">DAT1</text>
<text x="105" y="41.7" transform="rotate(-90 105 41.7)">VCC0</text>
<text x="106.9" y="41.7" transform="rotate(-90 106.9 41.7)">VCC1</text>
<text x="108.8" y="41.7" transform="rotate(-90 108.8 41.7)">VCC2</text>
<text x="110.6" y="41.7" transform="rotate(-90 110.6 41.7)">VCC3</text>
<text x="137" y="41.5" transform="rotate(-90 137 41.5)">VSS1</text>
<text x="138.8" y="41.5" transform="rotate(-90 138.8 41.5)">VSS2</text>
<text x="140.7" y="41.5" transform="rotate(-90 140.7 41.5)">VSS3</text>
<text x="142.6" y="41.5" transform="rotate(-90 142.6 41.5)">VSS4</text>
<text x="144.5" y="41.5" transform="rotate(-90 144.5 41.5)">VSS5</text>
<text x="152" y="41.1" transform="rotate(-90 152 41.1)">VCCI</text>
<text x="154.4" y="38.8">NC1</text>
<text x="154.4" y="40.7">NC2</text>
<text x="97.6" y="42.6">DAT2</text>
<text x="97.6" y="44.4">DAT3</text>
<text x="97.6" y="46.3">DAT4</text>
<text x="112.5" y="43" transform="rotate(-90 112.5 43)">VCCQ1</text>
<text x="114.4" y="43" transform="rotate(-90 114.4 43)">VCCQ2</text>
<text x="116.3" y="43" transform="rotate(-90 116.3 43)">VCCQ3</text>
<text x="118.2" y="43" transform="rotate(-90 118.2 43)">VCCQ4</text>
<text x="120" y="43" transform="rotate(-90 120 43)">VCCQ5</text>
<text x="129.4" y="42.8" transform="rotate(-90 129.4 42.8)">VSSQ1</text>
<text x="131.3" y="42.8" transform="rotate(-90 131.3 42.8)">VSSQ2</text>
<text x="133.2" y="42.8" transform="rotate(-90 133.2 42.8)">VSSQ3</text>
<text x="135.1" y="42.8" transform="rotate(-90 135.1 42.8)">VSSQ4</text>
<text x="154.4" y="44.4">NC4</text>
<text x="154.4" y="46.3">NC5</text>
<text x="154.4" y="42.6">NC3</text>
<text x="97.6" y="48.2">DAT5</text>
<text x="97.6" y="50.1">DAT6</text>
<text x="97.6" y="52">DAT7</text>
<text x="97.6" y="53.8">CMD</text>
<text x="154.4" y="48.2">NC6</text>
<text x="154.4" y="50.1">NC7</text>
<text x="154.4" y="52">NC8</text>
<text x="154.4" y="53.8">NC9</text>
<text x="97.6" y="55.7">CLK</text>
<text x="97.6" y="57.6">RST</text>
<text x="153.4" y="57.6">NC11</text>
<text x="153.4" y="55.7">NC10</text>
<text x="153.4" y="59.5">NC12</text>
<text x="97.6" y="65.1">NC121</text>
<text x="97.6" y="63.2">NC122</text>
<text x="97.6" y="61.4">NC123</text>
<text x="153.4" y="61.4">NC13</text>
<text x="153.4" y="63.2">NC14</text>
<text x="153.4" y="65.1">NC15</text>
<text x="97.6" y="70.8">NC118</text>
<text x="97.6" y="68.9">NC119</text>
<text x="97.6" y="67">NC120</text>
<text x="153.4" y="70.8">NC18</text>
<text x="153.4" y="67">NC16</text>
<text x="153.4" y="68.9">NC17</text>
<text x="97.6" y="76.4">NC115</text>
<text x="97.6" y="72.6">NC117</text>
<text x="97.6" y="74.5">NC116</text>
<text x="153.4" y="72.6">NC19</text>
<text x="153.4" y="76.4">NC21</text>
<text x="153.4" y="74.5">NC20</text>
<text x="97.6" y="83.9">NC111</text>
<text x="97.6" y="82">NC112</text>
<text x="97.6" y="80.2">NC113</text>
<text x="97.6" y="78.3">NC114</text>
<text x="153.4" y="83.9">NC25</text>
<text x="153.4" y="80.2">NC23</text>
<text x="153.4" y="78.3">NC22</text>
<text x="153.4" y="82">NC24</text>
<text x="97.6" y="89.6">NC108</text>
<text x="97.6" y="87.7">NC109</text>
<text x="97.6" y="85.8">NC110</text>
<text x="153.4" y="85.8">NC26</text>
<text x="153.4" y="87.7">NC27</text>
<text x="153.4" y="89.6">NC28</text>
<text x="97.6" y="95.2">NC105</text>
<text x="97.6" y="93.3">NC106</text>
<text x="97.6" y="91.4">NC107</text>
<text x="153.4" y="95.2">NC31</text>
<text x="153.4" y="93.3">NC30</text>
<text x="153.4" y="91.4">NC29</text>
<text x="97.6" y="97.1">NC104</text>
<text x="97.6" y="99">NC103</text>
<text x="97.6" y="100.8">NC102</text>
<text x="153.4" y="100.8">NC34</text>
<text x="153.4" y="99">NC33</text>
<text x="153.4" y="97.1">NC32</text>
<text x="97.6" y="106.5">NC99</text>
<text x="97.6" y="104.6">NC100</text>
<text x="97.6" y="102.7">NC101</text>
<text x="153.4" y="106.5">NC37</text>
<text x="153.4" y="104.6">NC36</text>
<text x="153.4" y="102.7">NC35</text>
<text x="97.6" y="112.1">NC96</text>
<text x="97.6" y="110.2">NC97</text>
<text x="97.6" y="108.4">NC98</text>
<text x="153.4" y="110.2">NC39</text>
<text x="153.4" y="108.4">NC38</text>
<text x="153.4" y="112.1">NC40</text>
<text x="97.6" y="114">NC95</text>
<text x="97.6" y="115.9">NC94</text>
<text x="97.6" y="117.8">NC93</text>
<text x="97.6" y="119.6">NC92</text>
<text x="153.4" y="114">NC41</text>
<text x="153.4" y="115.9">NC42</text>
<text x="153.4" y="117.8">NC43</text>
<text x="153.4" y="119.6">NC44</text>
<text x="97.6" y="121.5">NC91</text>
<text x="97.6" y="123.4">NC90</text>
<text x="97.6" y="125.3">NC89</text>
<text x="153.4" y="123.4">NC46</text>
<text x="153.4" y="121.5">NC45</text>
<text x="153.4" y="125.3">NC47</text>
<text x="97.6" y="127.2">NC88</text>
<text x="97.6" y="130.9">NC86</text>
<text x="97.6" y="129">NC87</text>
<text x="153.4" y="130.9">NC50</text>
<text x="153.4" y="129">NC49</text>
<text x="153.4" y="127.2">NC48</text>
<text x="97.6" y="136.6">NC83</text>
<text x="97.6" y="134.7">NC84</text>
<text x="97.6" y="132.8">NC85</text>
<text x="153.4" y="136.6">NC53</text>
<text x="153.4" y="134.7">NC52</text>
<text x="153.4" y="132.8">NC51</text>
<text x="97.6" y="138.4">NC82</text>
<text x="103.1" y="142.4" transform="rotate(-90 103.1 142.4)">NC81</text>
<text x="105" y="142.4" transform="rotate(-90 105 142.4)">NC80</text>
<text x="106.9" y="142.4" transform="rotate(-90 106.9 142.4)">NC79</text>
<text x="108.8" y="142.4" transform="rotate(-90 108.8 142.4)">NC78</text>
<text x="110.6" y="142.4" transform="rotate(-90 110.6 142.4)">NC77</text>
<text x="112.5" y="142.4" transform="rotate(-90 112.5 142.4)">NC76</text>
<text x="114.4" y="142.4" transform="rotate(-90 114.4 142.4)">NC75</text>
<text x="116.3" y="142.4" transform="rotate(-90 116.3 142.4)">NC74</text>
<text x="118.2" y="142.4" transform="rotate(-90 118.2 142.4)">NC73</text>
<text x="120" y="142.4" transform="rotate(-90 120 142.4)">NC72</text>
<text x="121.9" y="142.4" transform="rotate(-90 121.9 142.4)">NC71</text>
<text x="123.8" y="142.4" transform="rotate(-90 123.8 142.4)">NC70</text>
<text x="125.7" y="142.4" transform="rotate(-90 125.7 142.4)">NC69</text>
<text x="127.6" y="142.4" transform="rotate(-90 127.6 142.4)">NC68</text>
<text x="129.4" y="142.4" transform="rotate(-90 129.4 142.4)">NC67</text>
<text x="131.3" y="142.4" transform="rotate(-90 131.3 142.4)">NC66</text>
<text x="133.2" y="142.4" transform="rotate(-90 133.2 142.4)">NC65</text>
<text x="135.1" y="142.4" transform="rotate(-90 135.1 142.4)">NC64</text>
<text x="137" y="142.4" transform="rotate(-90 137 142.4)">NC63</text>
<text x="138.8" y="142.4" transform="rotate(-90 138.8 142.4)">NC62</text>
<text x="140.7" y="142.4" transform="rotate(-90 140.7 142.4)">NC61</text>
<text x="142.6" y="142.4" transform="rotate(-90 142.6 142.4)">NC60</text>
<text x="144.5" y="142.4" transform="rotate(-90 144.5 142.4)">NC59</text>
<text x="146.4" y="142.4" transform="rotate(-90 146.4 142.4)">NC58</text>
<text x="148.2" y="142.4" transform="rotate(-90 148.2 142.4)">NC57</text>
<text x="150.1" y="142.4" transform="rotate(-90 150.1 142.4)">NC56</text>
<text x="152" y="142.4" transform="rotate(-90 152 142.4)">NC55</text>
<text x="153.4" y="138.4">NC54</text>
</g>
<g font-size="1.4">
<text x="34.6" y="5.6">5</text>
<text x="91" y="5.6">4</text>
<text x="147.4" y="5.6">3</text>
<text x="203.8" y="5.6">2</text>
<text x="260.2" y="5.6">1</text>
<text x="5.1" y="29.6">D</text>
<text x="288.9" y="29.6">D</text>
<text x="5.1" y="74.3">C</text>
<text x="288.9" y="74.3">C</text>
<text x="5.1" y="118.9">B</text>
<text x="288.9" y="118.9">B</text>
<text x="5.1" y="163.5">A</text>
<text x="288.9" y="163.5">A</text>
<text x="34.6" y="186.1">5</text>
<text x="91" y="186.1">4</text>
<text x="147.4" y="186.1">3</text>
<text x="203.8" y="186.1">2</text>
<text x="260.2" y="186.1">1</text>
</g>
</svg>
